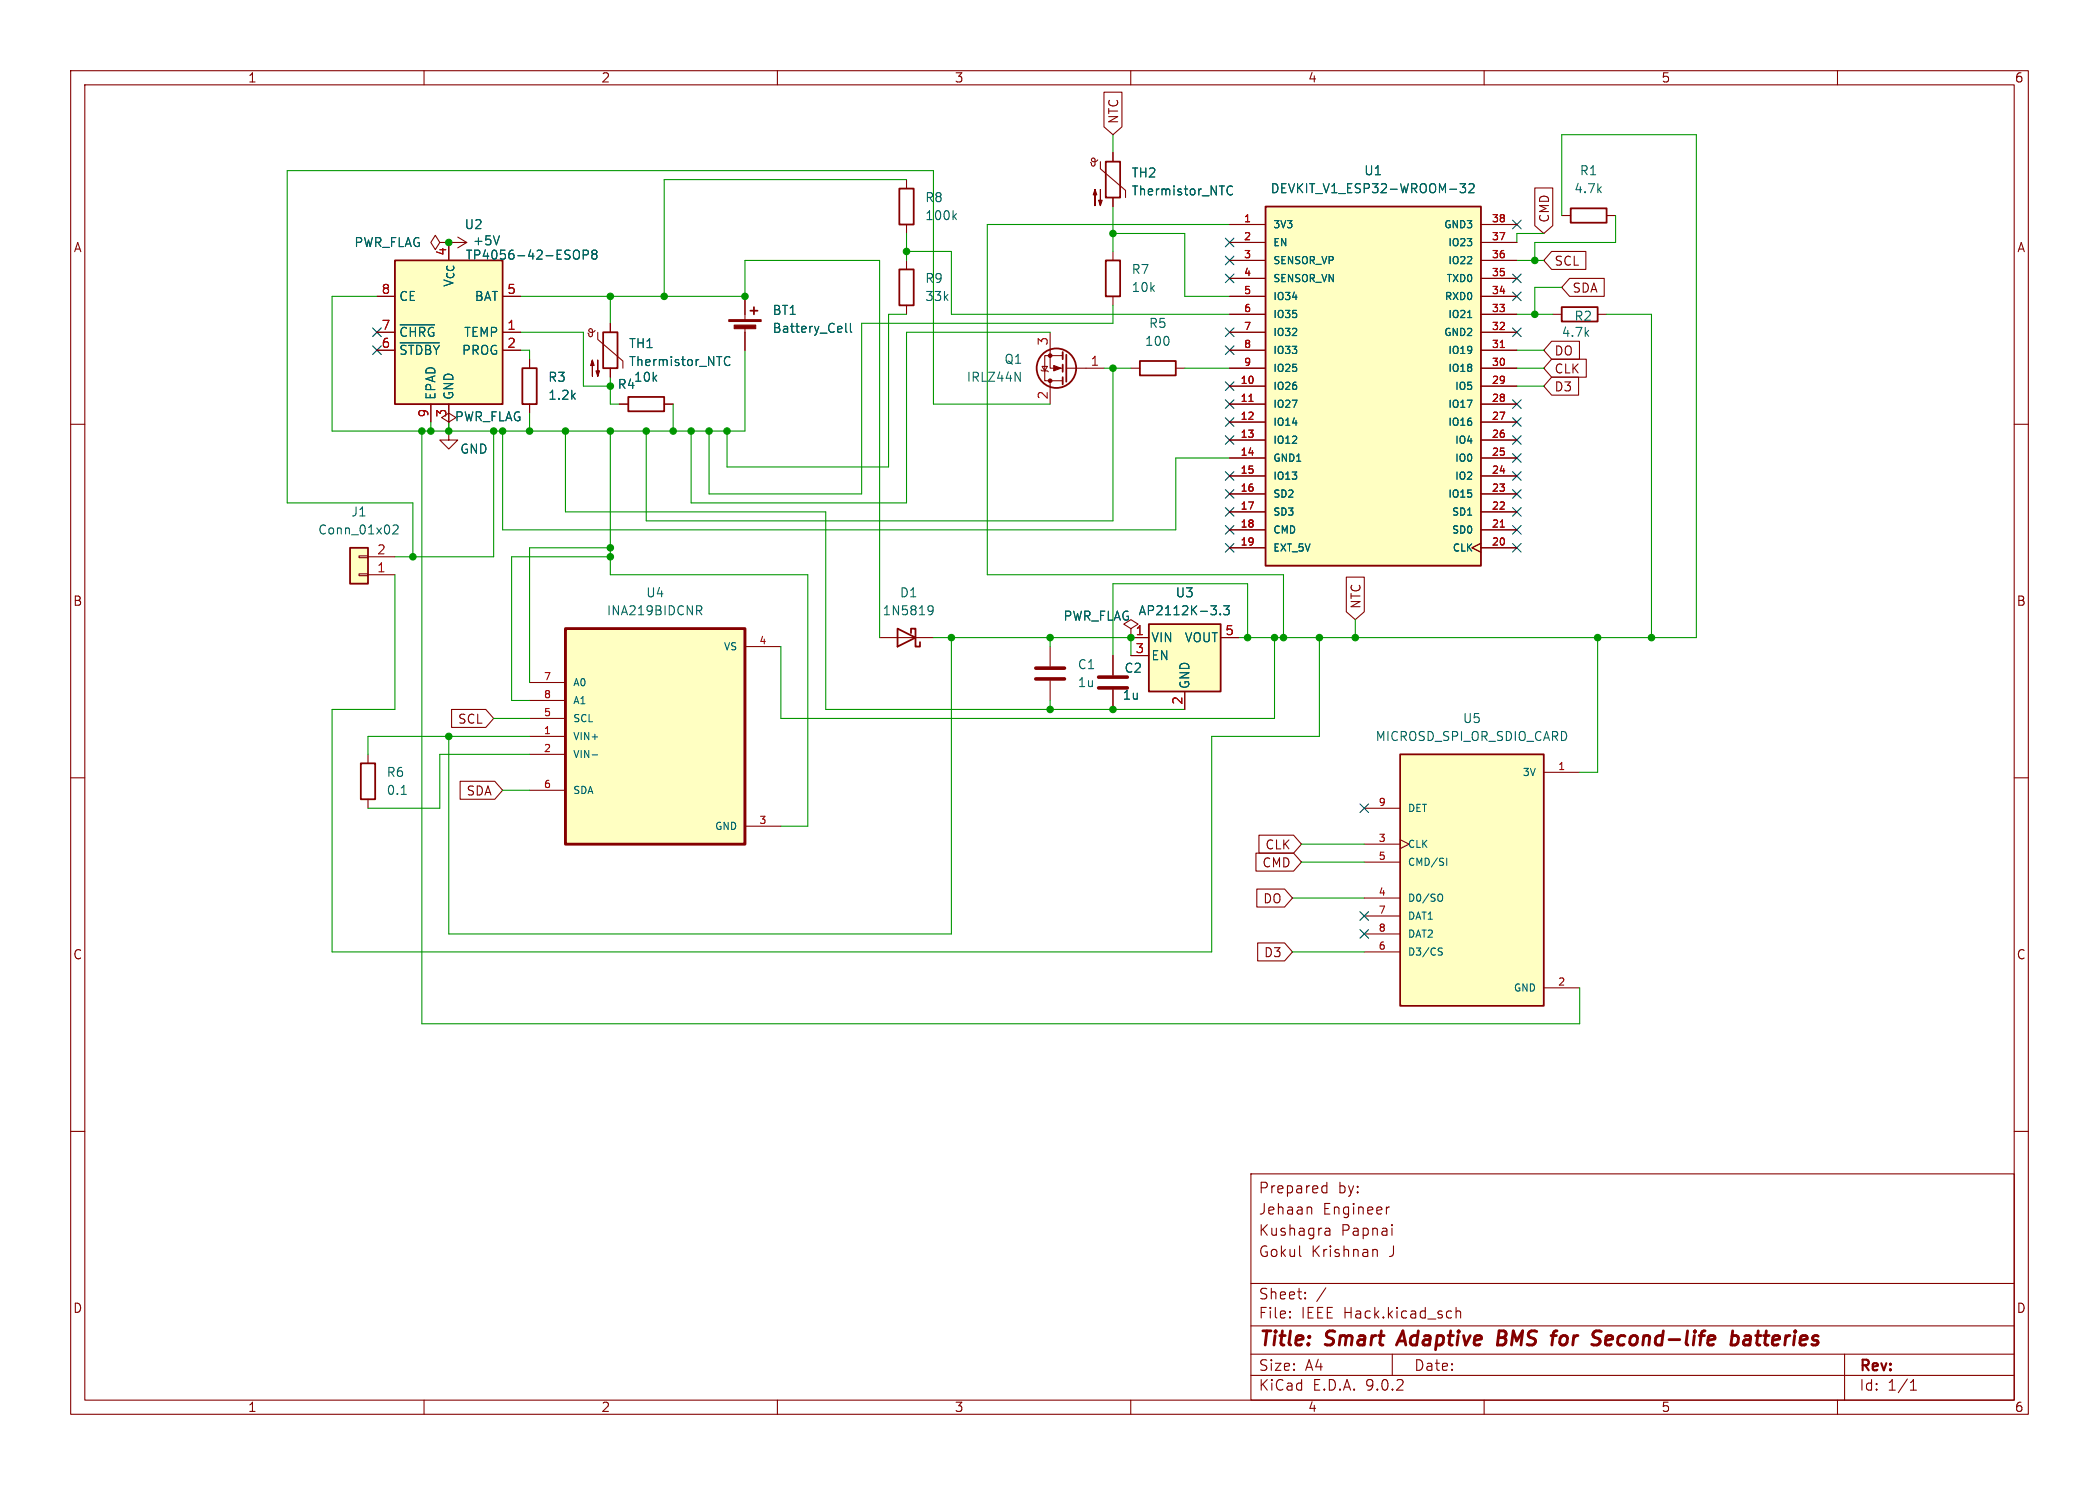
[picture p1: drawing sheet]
<svg xmlns="http://www.w3.org/2000/svg" width="297mm" height="210mm" viewBox="0 0 297 210" stroke-linecap="round" stroke-linejoin="round" font-family="sans-serif">
<g fill="none" stroke="#840000" stroke-width=".15">
<path d="M10 10h277v190h-277zM12 12h273v186h-273zM60 10v2M110 10v2M160 10v2M210 10v2M260 10v2M63.5 34.3h2.5M64.8 33.5l1.2 .8M66 34.3l-1.2 .8M10 60h2M285 60h2"/>
<path d="M10 110h2M285 110h2M10 160h2M177 166h108v32h-108zM184 177.6l.1 .1M185.4 170.7l.2 .2v.8M187.2 168.6l.1 .1 .4-.1M187.2 167.8l.1-.1 .4 .1M187.5 173.8l.2-.1 .4 .1 .1 .9M187.5 174.6l.2 .1 .5-.1M187.7 167.2v1.5M188.2 174.1l-.7 .1"/>
<path d="M194.3 176.8l.2-.1 .3 .1 .1 .9M196.6 170.7l-.4 .1M197 173.2v.1M197 173.7v1M197 173.2l-.1 .1h.1M285 160h2M60 198v2M110 198v2M160 198v2M177 194.5h108M177 191.5h108M177 187.5h108"/>
<path d="M177 181.5h108M182.5 186.3h.1l-.1 .1M182.5 186.3v.1M182.5 185.5v.1M182.5 185.5h.1l-.1 .1M184.7 183.6v.1M184.7 183.6h-.1l.1 .1M184.7 182.8v.1M184.7 182.8h-.1l.1 .1M187.6 182.1l-1.3 2M197 191.5v3M206 184.9v1.5"/>
<path d="M206 185.5a.37 .37 0 0 1 .7 .1v.8M210 198v2M260 198v2M261 191.5v6.5M270.3 196.6h.9M270.3 195.5l.4-.4v1.5"/>
</g>
<g fill="none" stroke="#840000" stroke-width=".4">
<path d="M198.5 188.2l-.9 2M212 189.2h.7M212.7 189.2l.2 .1M212.8 188.2h-.7l-.2 2h.7l.2-.1M212.9 189.1l-.2 .1M220.8 190.1l.2 .1 .5-.1M221.5 188.9a.62 .62 0 0 0-.7 .4M227.9 188.9l-.5 .1-.2 .2-.1 .7 .1 .2 .2 .1 .6-.1M228.2 189.4l-1 .1M245.1 189l.2-.1 .5 .1 .2 .3-.1 .5a.66 .66 0 0 1-1 .3M245.2 188.2l-.3 2M246.9 189l.2-.1 .5 .1 .1 .2-.1 1"/>
<path d="M247.7 189.4h-.7a.4 .4 0 0 0-.3 .4 .4 .4 0 0 0 .2 .4l.7-.1"/>
</g>
<path d="M70.7 33.3l-.5 1.3" fill="none" stroke="#006464" stroke-width=".15"/>
<path d="M55.9 36.8h15.2v20.4h-15.2z" fill="#ffffc2"/>
<path d="M55.9 36.8h15.2v20.4h-15.2zM85.3 47h2.1v5.1h-2.1z" fill="none" stroke="#840000" stroke-width=".25"/>
<g fill="none" stroke="#840000" stroke-width=".15">
<path d="M53.3 41.9h2.6M53.3 47h2.6M53.3 49.5h2.6M61 57.2v2.5M63.5 57.2v2.5M71.1 41.9h2.6M71.1 47h2.6M71.1 49.5h2.6M84.2 46.7a.44 .44 0 0 1-.5 .4 .44 .44 0 0 1-.4-.4l.2-.2 .3 .1v.9l-.2 .1h-.2l-.2-.5M84.6 47v1l3.5 3.1v1M86.4 45.7v1.3M86.4 52.1v1.2"/>
<path d="M63.5 61v1.2h1.3l-1.3 1.3-1.3-1.3h1.3M63.5 61h.1M160 88.9l1-.6-1-.7-1 .7 1 .6v1.3M160 90.2h.1"/>
</g>
<path d="M81.4 35.4a.43 .43 0 0 1 .6 .4v.4a.43 .43 0 0 1-.6 .4M82.5 36h.6l.2-.2-.1-.3-.2-.1h-.5v1.2M84 35.9l-.3-.2 .3-.3h.2l.3 .2-.3 .3M84 35.9l-.3 .3 .1 .3 .2 .1h.3l.2-.2v-.2l-.3-.3M84 35.9h.2M56.6 45.9h4.9M56.6 48.5h5.6M102.5 51.2a.48 .48 0 0 0 .2 .4 .48 .48 0 0 0 .6 0M103.3 50.5h-.1a.49 .49 0 0 0-.5 0 .49 .49 0 0 0-.2 .5" fill="none" stroke="#006464" stroke-width=".15"/>
<g fill="#840000" stroke="#840000" stroke-width=".15">
<path d="M83.8 50.9l.3 .8h-.5l.2-.8v2.3z"/>
<path d="M84.6 50.9v2.3l-.3-.7h.5l-.2 .7z"/>
</g>
<path d="M49.5 77.5h2.6v5.1h-2.6z" fill="#ffffc2"/>
<path d="M127.3 26.7h2v5.1h-2zM156.5 22.9h2v5h-2zM106.2 43.9h1M106.7 43.4v1.1M161.3 51.1h5.1v2h-5.1zM49.5 77.5h2.6v5.1h-2.6zM51.1 108h2v5h-2z" fill="none" stroke="#840000" stroke-width=".25"/>
<g fill="none" stroke="#840000" stroke-width=".15">
<path d="M62.2 34.3l-.6-1-.6 1 .6 1 .6-1h1.3M128.3 25.4v1.3M128.3 31.8v1.2M155.3 22.6a.44 .44 0 0 1-.5 .3 .44 .44 0 0 1-.4-.4l.3-.1 .2 .1v.9l-.1 .1-.3-.1-.2-.4M155.7 22.9v1l3.6 3v1M157.5 21.6v1.3M157.5 27.9v1.3M105.4 41.9v3.3M105.4 46.2v3.3M160 52.1h1.3M166.4 52.1h1.2M50.8 78.6h1.3v.3h-1.3z"/>
<path d="M52.1 78.7h3.8M50.8 81.2h1.3v.2h-1.3zM52.1 81.3h3.8M52.1 106.7v1.3M52.1 113v1.3"/>
</g>
<path d="M135 30.6l.3 .5M135.3 30.2l-.4 .5M173.6 27a.48 .48 0 0 0 .3 .5 .48 .48 0 0 0 .5-.1M174.4 26.4h-.1a.49 .49 0 0 0-.5 0 .49 .49 0 0 0-.2 .4M119.7 45.7v1.1l.2 .2M120.3 45.7v1.1l.2 .2M55.6 74.4l.2-.2h.3l.2 .2v.2v.2l-.8 .7h.8M56.8 112.3h.7" fill="none" stroke="#006464" stroke-width=".15"/>
<g fill="#840000" stroke="#840000" stroke-width=".15">
<path d="M154.9 26.8l.3 .8h-.5l.2-.8v2.3z"/>
<path d="M155.7 26.8v2.3l-.3-.8h.6l-.3 .8z"/>
<path d="M103.1 45.2h4.6v.3h-4.6z"/>
<path d="M103.9 46h3v.5h-3z"/>
</g>
<path d="M198.1 106.7h20.3v35.5h-20.3z" fill="#ffffc2"/>
<g fill="none" stroke="#840000" stroke-width=".25">
<path d="M150.4 49.8v1M150.4 51.6v1M150.4 53.3v1.1M150.9 50.2v3.8M198.1 106.7h20.3v35.5h-20.3z"/>
<circle cx="149.5" cy="52.1" r="2.79"/>
</g>
<g fill="none" stroke="#840000" stroke-width=".15">
<path d="M147.3 52.3l.1 .2h.8l.1 .1M147.4 51.8h.8l-.4 .7zM148.6 47v5.1h1.8M148.6 53.8v3.4M150.4 50.3h-2.6v3.5h2.6M150.9 52.1h5.3M193 114.3h5.1M193 119.4h5.1M198.1 118.7l1.3 .7-1.3 .6M218.4 109.2h5.1M193 121.9h5.1M193 127h5.1"/>
<path d="M193 129.5h5.1M193 132.1h5.1M193 134.6h5.1M218.4 139.7h5.1"/>
</g>
<path d="M143.6 52.6l.8 1.3v-1.3M203.7 126.4a.34 .34 0 0 1 .4 .4v.3a.34 .34 0 0 1-.4 .4M203.7 134.5l.3 .1 .1 .3-.2 .2h-.3M203.7 134.1h.4M204.7 121.4v1" fill="none" stroke="#006464" stroke-width=".15"/>
<g fill="#840000" stroke="#840000" stroke-width=".15">
<path d="M149.1 51.7l1 .4-1 .4z"/>
<circle cx="148.6" cy="53.8" r=".25"/>
<circle cx="148.6" cy="50.3" r=".25"/>
</g>
<path d="M80 88.9h25.4v30.5h-25.4z" fill="#ffffc2"/>
<path d="M80 88.9h25.4v30.5h-25.4z" fill="none" stroke="#840000" stroke-width=".41"/>
<path d="M87.6 57.2h1.3M94 57.2h1.2M74.9 96.5h5.1M74.9 99.1h5.1M105.4 91.4h5.1M148.6 91.4v2.8M148.6 96.3v2.8M74.9 101.6h5.1M74.9 104.1h5.1M74.9 106.7h5.1M74.9 111.8h5.1M105.4 116.8h5.1" fill="none" stroke="#840000" stroke-width=".15"/>
<path d="M98.6 85.7h.5l.2 .2-.1 .4h-.6M98.9 86.3l.4 .6M83.8 106.8h.8" fill="none" stroke="#006464" stroke-width=".15"/>
<path d="M88.9 56.1h5.1v2.1h-5.1z" fill="none" stroke="#840000" stroke-width=".25"/>
<path d="M146.6 94.5h4M146.6 96h4" fill="none" stroke="#840000" stroke-width=".51"/>
<path d="M162.6 88.3h10.1v9.5h-10.1z" fill="#ffffc2"/>
<path d="M127.3 38.1h2v5.1h-2zM222.2 29.5h5.1v2h-5.1zM73.9 52.1h2v5.1h-2zM221 43.4h5.1v2.1h-5.1zM127 88.9l2.5 1.3-2.5 1.2zM128.9 89.5v-.6h.6v2.5h.7v-.6M162.6 88.3h10.1v9.5h-10.1z" fill="none" stroke="#840000" stroke-width=".25"/>
<g fill="none" stroke="#840000" stroke-width=".15">
<path d="M128.3 36.8v1.3M221 30.5h1.2M227.3 30.5h1.3M74.9 50.8v1.3M74.9 57.2v1.2M128.3 43.2v1.3M219.7 44.5h1.3M226.1 44.5h1.2M124.5 90.2h7.6M157.5 92.7v2.8M157.5 97.5v2.8M160 90.2h2.6"/>
<path d="M160 92.7h2.6M167.6 97.8v2.5M172.7 90.2h2.6"/>
</g>
<path d="M131.4 85.7h.4l.2 .1a.84 .84 0 0 1-.3 1.1h-.3M132 86.2l-.2 .3-.4-.1M171.3 85.7h.8l-.4 .5M172.1 86.3v.5M172.7 86.8v.1M173.1 85.7h.8l-.4 .5 .4 .1v.5l-.2 .1h-.4l-.2-.1" fill="none" stroke="#006464" stroke-width=".15"/>
<path d="M155.4 95.8h4.1M155.4 97.3h4.1" fill="none" stroke="#840000" stroke-width=".51"/>
<path d="M179.1 29.2h30.4v50.8h-30.4z" fill="#ffffc2"/>
<path d="M156.5 36.8h2v5.1h-2zM179.1 29.2h30.4v50.8h-30.4z" fill="none" stroke="#840000" stroke-width=".25"/>
<g fill="none" stroke="#840000" stroke-width=".15">
<path d="M156.2 13h2.6v4.9l-1.3 1.2-1.3-1.2zM157.5 21.6v1.3M157.5 27.9v1.3M157.5 35.6v1.2M174 31.8h5.1M174 34.3h5.1M174 36.8h5.1M174 39.4h5.1M209.5 31.8h5.1M209.5 34.3h5.1M209.5 36.8h5.1M209.5 39.4h5.1"/>
<path d="M217.2 26.6h2.5v5.3l-1.3 1.1-1.2-1.1zM219.6 35.6h4.8v2.5h-4.8l-1.2-1.3zM222.1 39.4h4.9v2.5h-4.9l-1.1-1.3zM53.3 41.9h2.6M53.3 47h2.6M53.3 49.5h2.6M61 57.2v2.5M63.5 57.2v2.5l1-.6-1-.7-1 .7 1 .6v1.3M71.1 41.9h2.6M71.1 47h2.6M71.1 49.5h2.6M74.9 50.8v1.3"/>
<path d="M74.9 57.2v1.2M86.4 45.7v1.3M86.4 52.1v1.2M87.6 57.2h1.3M94 57.2h1.2M105.4 41.9v2.6M105.4 47v2.5M157.5 41.9v1.3M174 41.9h5.1M174 44.5h5.1M174 47h5.1M174 49.5h5.1"/>
<path d="M174 52.1h5.1M174 54.6h5.1M174 57.2h5.1M174 59.7h5.1M209.5 41.9h5.1M209.5 44.5h5.1M209.5 47h5.1M209.5 49.5h5.1M209.5 52.1h5.1M209.5 54.6h5.1M209.5 57.2h5.1M209.5 59.7h5.1"/>
<path d="M219.6 53.3h3.8v2.6h-3.8l-1.2-1.3zM219.6 50.8h4.9v2.5h-4.9l-1.2-1.2zM219.6 48.3h3.9v2.5h-3.9l-1.2-1.3zM63.5 61h.1M174 62.2h5.1M174 64.8h5.1M174 67.3h5.1M174 69.9h5.1M174 72.4h5.1M174 74.9h5.1M174 77.5h5.1M209.5 76.8l-1.2 .7 1.2 .6"/>
<path d="M209.5 62.2h5.1M209.5 64.8h5.1M209.5 67.3h5.1M209.5 69.9h5.1M209.5 72.4h5.1M209.5 74.9h5.1M209.5 77.5h5.1M157.5 92.7v2.8M157.5 97.5v2.8M160 90.2h.1M160 90.2h2.6M160 92.7h2.6"/>
<path d="M167.6 97.8v2.5M172.7 90.2h2.6M190.5 81.6h2.5v4.9l-1.2 1.1-1.3-1.1zM63.9 100.3h4.8l1.1 1.3-1.1 1.3h-4.8zM65.1 110.5h4.9l1.1 1.3-1.1 1.2h-4.9zM178.1 118.1h4.9l1.1 1.3-1.1 1.3h-4.9zM177.7 120.6h5.3l1.1 1.3-1.1 1.3h-5.3zM177.8 125.7h4l1.1 1.3-1.1 1.3h-4zM178 133.3h3.8l1.1 1.3-1.1 1.3h-3.8z"/>
</g>
<path d="M176.7 56.8h.6M212.3 49.1h.6M212.3 74.5h.6" fill="none" stroke="#a90000" stroke-width=".15"/>
<g fill="none" stroke="#006464" stroke-width=".15">
<path d="M70.7 33.3l-.5 1.3M81.4 35.4a.43 .43 0 0 1 .6 .4v.4a.43 .43 0 0 1-.6 .4M82.5 36h.6l.2-.2-.1-.3-.2-.1h-.5v1.2M84 35.9l-.3-.2 .3-.3h.2l.3 .2-.3 .3M84 35.9l-.3 .3 .1 .3 .2 .1h.3l.2-.2v-.2l-.3-.3M84 35.9h.2M173.6 27a.48 .48 0 0 0 .3 .5 .48 .48 0 0 0 .5-.1M174.4 26.4h-.1a.49 .49 0 0 0-.5 0 .49 .49 0 0 0-.2 .4M206.6 26h.8l-.5 .5 .4 .1v.5l-.2 .1h-.3l-.2-.1M207.9 26.1l.1-.1h.3l.2 .1 .1 .2-.1 .2-.7 .7h.8M56.6 45.9h4.9M56.6 48.5h5.6"/>
<path d="M102.5 51.2a.48 .48 0 0 0 .2 .4 .48 .48 0 0 0 .6 0M103.3 50.5h-.1a.49 .49 0 0 0-.5 0 .49 .49 0 0 0-.2 .5M119.7 45.7v1.1l.2 .2M120.3 45.7v1.1l.2 .2M207.7 44.9h.5M171.3 85.7h.8l-.4 .5M172.1 86.3v.5M172.7 86.8v.1M173.1 85.7h.8l-.4 .5 .4 .1v.5l-.2 .1h-.4l-.2-.1"/>
</g>
<g fill="none" stroke="#009600" stroke-width=".15">
<path d="M157.5 19.1v2.5M128.3 35.6h6.3v8.9h39.4M128.3 25.4h-34.3v16.5M128.3 33v3.8M157.5 33h10.1v8.9h6.4M157.5 29.2v6.4M174 31.8h-34.3v49.5h41.9v8.9M214.6 36.8h3.8M218.4 33h-3.8v1.3M221 30.5v-11.4h19v71.1h-64.7M228.6 30.5v3.8h-11.4v2.5M53.3 41.9h-6.3v19.1h58.4v-11.5"/>
<path d="M61 59.7v1.3M63.5 59.7v1.3M73.7 47h8.8v7.6h3.9M73.7 49.5h1.2v1.3M73.7 41.9h31.7v-5.1h19.1v53.4M74.9 58.4v2.6M86.4 41.9v3.8M86.4 53.3v3.9h1.2M95.2 57.2v3.8M128.3 44.5h-2.6v21.5h-22.8v-5M148.6 47h-20.3v24.1h-30.5v-10.1M148.6 57.2h-16.5v-33.1h-91.5v47h17.8v7.6"/>
<path d="M156.2 52.1h3.8M157.5 43.2v2.5h-35.6v24.2h-21.6v-8.9M157.5 52.1v21.6h-66.1v-12.7M167.6 52.1h6.4M214.6 52.1h3.8M214.6 54.6h3.8M214.6 49.5h3.8M214.6 44.5h5.1M221 40.6h-3.8v3.9M227.3 44.5h6.4v45.7M59.7 61v83.8h163.8v-5.1M69.8 61v17.7h-13.9"/>
<path d="M71.1 61v13.9h95.3v-10.1h7.6M80 61v11.4h36.8v27.9h50.8M86.4 77.5h-11.5v19M86.4 78.7h-14v20.4h2.5M86.4 61v20.3h27.9v35.5h-3.8M55.9 81.3v19h-8.9v34.3h124.4v-30.5h15.3v-13.9M132.1 90.2h27.9v2.5M134.6 90.2v41.9h-71.1v-28M148.6 90.2v1.2M148.6 99.1v1.2M176.5 90.2v-7.6h-19v10.1M180.3 90.2v11.4h-69.8v-10.2"/>
<path d="M191.8 87.6v2.6M226.1 90.2v19h-2.6M69.8 101.6h5.1M71.1 111.8h3.8M74.9 104.1h-22.8v2.6M74.9 106.7h-12.7v7.6h-10.1M184.1 119.4h8.9M182.9 134.6h10.1M182.9 127h10.1M184.1 121.9h8.9"/>
</g>
<g fill="none" stroke="#000084" stroke-width=".15">
<path d="M173.4 33.7l1.2 1.2M173.4 38.8l1.2 1.2M173.4 36.2l1.2 1.2M174.6 33.7l-1.2 1.2M174.6 38.8l-1.2 1.2M174.6 36.2l-1.2 1.2M214 31.1l1.2 1.3M214 38.8l1.2 1.2M215.2 31.1l-1.2 1.3M215.2 38.8l-1.2 1.2M52.7 48.9l1.2 1.2M52.7 46.4l1.2 1.2"/>
<path d="M53.9 48.9l-1.2 1.2M53.9 46.4l-1.2 1.2M173.4 48.9l1.2 1.2M173.4 46.4l1.2 1.2M173.4 56.5l1.2 1.3M173.4 54l1.2 1.2M173.4 59.1l1.2 1.2M174.6 48.9l-1.2 1.2M174.6 46.4l-1.2 1.2M174.6 56.5l-1.2 1.3M174.6 54l-1.2 1.2M174.6 59.1l-1.2 1.2"/>
<path d="M214 46.4l1.2 1.2M214 56.5l1.2 1.3M214 59.1l1.2 1.2M214 41.3l1.2 1.2M215.2 46.4l-1.2 1.2M215.2 56.5l-1.2 1.3M215.2 59.1l-1.2 1.2M215.2 41.3l-1.2 1.2M173.4 76.9l1.2 1.2M173.4 61.6l1.2 1.2M173.4 71.8l1.2 1.2M173.4 74.3l1.2 1.2"/>
<path d="M173.4 66.7l1.2 1.2M173.4 69.2l1.2 1.3M174.6 76.9l-1.2 1.2M174.6 61.6l-1.2 1.2M174.6 71.8l-1.2 1.2M174.6 74.3l-1.2 1.2M174.6 66.7l-1.2 1.2M174.6 69.2l-1.2 1.3M214 64.2l1.2 1.2M214 61.6l1.2 1.2M214 74.3l1.2 1.2M214 71.8l1.2 1.2"/>
<path d="M214 69.2l1.2 1.3M214 66.7l1.2 1.2M214 76.9l1.2 1.2M215.2 64.2l-1.2 1.2M215.2 61.6l-1.2 1.2M215.2 74.3l-1.2 1.2M215.2 71.8l-1.2 1.2M215.2 69.2l-1.2 1.3M215.2 66.7l-1.2 1.2M215.2 76.9l-1.2 1.2M192.4 113.7l1.2 1.2M193.6 113.7l-1.2 1.2"/>
<path d="M192.4 128.9l1.2 1.2M192.4 131.5l1.2 1.2M193.6 128.9l-1.2 1.2M193.6 131.5l-1.2 1.2"/>
</g>
<g fill="#009600" stroke="#009600" stroke-width=".15">
<circle cx="148.6" cy="100.3" r=".46"/>
<circle cx="148.6" cy="90.2" r=".46"/>
<circle cx="181.6" cy="90.2" r=".46"/>
<circle cx="180.3" cy="90.2" r=".46"/>
<circle cx="157.5" cy="100.3" r=".46"/>
<circle cx="217.2" cy="36.8" r=".46"/>
<circle cx="217.2" cy="44.5" r=".46"/>
<circle cx="63.5" cy="104.1" r=".46"/>
<circle cx="191.8" cy="90.2" r=".46"/>
<circle cx="233.7" cy="90.2" r=".46"/>
<circle cx="226.1" cy="90.2" r=".46"/>
<circle cx="186.7" cy="90.2" r=".46"/>
<circle cx="157.5" cy="52.1" r=".46"/>
<circle cx="176.5" cy="90.2" r=".46"/>
<circle cx="160" cy="90.2" r=".46"/>
<circle cx="86.4" cy="61" r=".46"/>
<circle cx="80" cy="61" r=".46"/>
<circle cx="86.4" cy="41.9" r=".46"/>
<circle cx="86.4" cy="54.6" r=".46"/>
<circle cx="74.9" cy="61" r=".46"/>
<circle cx="91.4" cy="61" r=".46"/>
<circle cx="86.4" cy="78.7" r=".46"/>
<circle cx="86.4" cy="77.5" r=".46"/>
<circle cx="58.4" cy="78.7" r=".46"/>
<circle cx="71.1" cy="61" r=".46"/>
<circle cx="69.8" cy="61" r=".46"/>
<circle cx="94" cy="41.9" r=".46"/>
<circle cx="105.4" cy="41.9" r=".46"/>
<circle cx="95.2" cy="61" r=".46"/>
<circle cx="100.3" cy="61" r=".46"/>
<circle cx="97.8" cy="61" r=".46"/>
<circle cx="102.9" cy="61" r=".46"/>
<circle cx="134.6" cy="90.2" r=".46"/>
<circle cx="157.5" cy="33" r=".46"/>
<circle cx="128.3" cy="35.6" r=".46"/>
<circle cx="63.5" cy="34.3" r=".46"/>
<circle cx="63.5" cy="61" r=".46"/>
<circle cx="59.7" cy="61" r=".46"/>
<circle cx="61" cy="61" r=".46"/>
</g>
<g font-size="2.8" fill="#840000">
<text x="178" y="190.9">Title:</text>
<text x="187.7" y="190.9">Smart</text>
<text x="198.7" y="190.9">Adaptive</text>
<text x="213.5" y="190.9">BMS</text>
<text x="222.1" y="190.9">for</text>
<text x="228.6" y="190.9">Second-life</text>
<text x="249" y="190.9">batteries</text>
</g>
<g font-size="2.1" fill="#840000">
<text x="178" y="172">Jehaan</text>
<text x="178" y="169">Prepared</text>
<text x="187.2" y="172">Engineer</text>
<text x="189.3" y="169">by:</text>
<text x="178" y="178">Gokul</text>
<text x="178" y="175">Kushagra</text>
<text x="185.5" y="178">Krishnan</text>
<text x="189.7" y="175">Papnai</text>
<text x="196.6" y="178">J</text>
<text x="178" y="184">Sheet:</text>
<text x="178" y="186.7">File:</text>
<text x="184.1" y="186.7">IEEE Hack.kicad_sch</text>
<text x="178" y="196.9">KiCad</text>
<text x="178" y="194.1">Size:</text>
<text x="184.7" y="194.1">A4</text>
<text x="185.7" y="196.9">E.D.A.</text>
<text x="193.3" y="196.9">9.0.2</text>
<text x="200" y="194.1">Date:</text>
<text x="263" y="194.3">Rev:</text>
<text x="263" y="196.9">Id:</text>
<text x="267.1" y="196.9">1/1</text>
</g>
<g font-size="1.8" fill="#840000">
<text x="35" y="11.9">1</text>
<text x="85" y="11.9">2</text>
<text x="135" y="11.9">3</text>
<text x="185" y="11.9">4</text>
<text x="235" y="11.9">5</text>
<text x="285" y="11.9">6</text>
<text x="158.4" y="17.6" transform="rotate(-90 158.4 17.6)">NTC</text>
<text x="10.3" y="35.9">A</text>
<text x="219.4" y="31.6" transform="rotate(-90 219.4 31.6)">CMD</text>
<text x="285.3" y="35.9">A</text>
<text x="64.4" y="40.7" transform="rotate(-90 64.4 40.7)">V_{CC}</text>
<text x="219.9" y="37.8">SCL</text>
<text x="222.4" y="41.6">SDA</text>
<text x="219.9" y="53">CLK</text>
<text x="219.9" y="50.5">DO</text>
<text x="219.9" y="55.6">D3</text>
<text x="10.3" y="85.9">B</text>
<text x="192.7" y="86.2" transform="rotate(-90 192.7 86.2)">NTC</text>
<text x="285.3" y="85.9">B</text>
<text x="64.7" y="102.6">SCL</text>
<text x="65.9" y="112.7">SDA</text>
<text x="178.5" y="122.9">CMD</text>
<text x="178.9" y="120.3">CLK</text>
<text x="178.6" y="128">DO</text>
<text x="10.3" y="135.9">C</text>
<text x="178.8" y="135.6">D3</text>
<text x="285.3" y="135.9">C</text>
<text x="10.3" y="185.9">D</text>
<text x="285.3" y="185.9">D</text>
<text x="35" y="199.9">1</text>
<text x="85" y="199.9">2</text>
<text x="135" y="199.9">3</text>
<text x="185" y="199.9">4</text>
<text x="235" y="199.9">5</text>
<text x="285" y="199.9">6</text>
</g>
<g font-size="1.8" fill="#006464">
<text x="130.8" y="28.8">R8</text>
<text x="160" y="25.3">TH2</text>
<text x="160" y="27.9">Thermistor_NTC</text>
<text x="179.7" y="27.5">DEVKIT_V1_ESP32-WROOM-32</text>
<text x="192.9" y="25">U1</text>
<text x="222.7" y="27.5">4.7k</text>
<text x="223.4" y="25">R1</text>
<text x="50" y="35.2">PWR_FLAG</text>
<text x="65.7" y="32.6">U2</text>
<text x="66.8" y="34.9">+5V</text>
<text x="130.8" y="31.3">100k</text>
<text x="65.8" y="36.9">TP4056-42-ESOP8</text>
<text x="130.8" y="40.2">R9</text>
<text x="160" y="39">R7</text>
<text x="160" y="41.5">10k</text>
<text x="56.4" y="42.8">CE</text>
<text x="56.4" y="47.9">~{CHRG}</text>
<text x="65.6" y="47.9">TEMP</text>
<text x="67.1" y="42.8">BAT</text>
<text x="109.2" y="44.7">BT1</text>
<text x="109.2" y="47.3">Battery_Cell</text>
<text x="130.8" y="42.8">33k</text>
<text x="162.5" y="46.6">R5</text>
<text x="220.9" y="47.9">4.7k</text>
<text x="222.7" y="45.6">R2</text>
<text x="56.4" y="50.4">~{STDBY} PROG</text>
<text x="88.9" y="49.4">TH1</text>
<text x="88.9" y="52">Thermistor_NTC</text>
<text x="142" y="51.7">Q1</text>
<text x="161.9" y="49.1">100</text>
<text x="61.8" y="56.6" transform="rotate(-90 61.8 56.6)">EPAD</text>
<text x="64.3" y="59.8">PWR_FLAG</text>
<text x="64.4" y="56.6" transform="rotate(-90 64.4 56.6)">GND</text>
<text x="77.5" y="54.2">R3</text>
<text x="77.5" y="56.7">1.2k</text>
<text x="87.3" y="55.2">R4</text>
<text x="89.6" y="54.2">10k</text>
<text x="136.7" y="54.2">IRLZ44N</text>
<text x="65" y="64.4">GND</text>
<text x="44.9" y="75.8">Conn_01x02</text>
<text x="49.6" y="73.3">J1</text>
<text x="85.8" y="87.2">INA219BIDCNR</text>
<text x="91.3" y="84.7">U4</text>
<text x="124.8" y="87.2">1N5819</text>
<text x="127.2" y="84.7">D1</text>
<text x="150.4" y="88">PWR_FLAG</text>
<text x="161" y="87.2">AP2112K-3.3</text>
<text x="166.3" y="84.7">U3</text>
<text x="152.4" y="94.8">C1</text>
<text x="159" y="95.4">C2</text>
<text x="162.8" y="91">VIN</text>
<text x="162.8" y="93.6">EN</text>
<text x="167.5" y="91">VOUT</text>
<text x="152.4" y="97.4">1u</text>
<text x="158.8" y="99.2">1u</text>
<text x="168.5" y="97.5" transform="rotate(-90 168.5 97.5)">GND</text>
<text x="194.5" y="105">MICROSD_SPI_OR_SDIO_CARD</text>
<text x="206.9" y="102.5">U5</text>
<text x="54.6" y="110.1">R6</text>
<text x="54.6" y="112.6">0.1</text>
</g>
<g font-size="1.8" fill="#a90000">
<text x="53.9" y="41.7">8</text>
<text x="63.2" y="36.3" transform="rotate(-90 63.2 36.3)">4</text>
<text x="71.7" y="41.7">5</text>
<text x="53.9" y="46.7">7</text>
<text x="71.7" y="46.7">1</text>
<text x="53.9" y="49.3">6</text>
<text x="71.7" y="49.3">2</text>
<text x="148.3" y="49" transform="rotate(-90 148.3 49)">3</text>
<text x="154.2" y="51.8">1</text>
<text x="60.7" y="59.1" transform="rotate(-90 60.7 59.1)">9</text>
<text x="63.2" y="59.1" transform="rotate(-90 63.2 59.1)">3</text>
<text x="148.3" y="56.6" transform="rotate(-90 148.3 56.6)">2</text>
<text x="53.3" y="81">1</text>
<text x="53.3" y="78.5">2</text>
<text x="160.6" y="89.9">1</text>
<text x="173.3" y="89.9">5</text>
<text x="160.6" y="92.5">3</text>
<text x="167.4" y="99.8" transform="rotate(-90 167.4 99.8)">2</text>
</g>
<g font-size="1.4" fill="#a90000">
<text x="175.9" y="31.5">1</text>
<text x="175.9" y="34">2</text>
<text x="211" y="31.5">38</text>
<text x="211" y="34">37</text>
<text x="175.9" y="36.6">3</text>
<text x="175.9" y="39.1">4</text>
<text x="175.9" y="41.7">5</text>
<text x="211" y="36.6">36</text>
<text x="211" y="39.1">35</text>
<text x="211" y="41.7">34</text>
<text x="175.9" y="44.2">6</text>
<text x="175.9" y="46.7">7</text>
<text x="211" y="44.2">33</text>
<text x="211" y="46.7">32</text>
<text x="175.9" y="49.3">8</text>
<text x="175.9" y="51.8">9</text>
<text x="211" y="49.3">31</text>
<text x="211" y="51.8">30</text>
<text x="175.4" y="54.4">10</text>
<text x="175.4" y="56.9">11</text>
<text x="175.4" y="59.4">12</text>
<text x="211" y="54.4">29</text>
<text x="211" y="56.9">28</text>
<text x="211" y="59.4">27</text>
<text x="175.4" y="62">13</text>
<text x="175.4" y="64.5">14</text>
<text x="211" y="62">26</text>
<text x="211" y="64.5">25</text>
<text x="175.4" y="67.1">15</text>
<text x="175.4" y="69.6">16</text>
<text x="211" y="67.1">24</text>
<text x="211" y="69.6">23</text>
<text x="175.4" y="72.1">17</text>
<text x="175.4" y="74.7">18</text>
<text x="175.4" y="77.2">19</text>
<text x="211" y="72.1">22</text>
<text x="211" y="74.7">21</text>
<text x="211" y="77.2">20</text>
<text x="107.3" y="91.2">4</text>
<text x="76.9" y="96.3">7</text>
<text x="76.9" y="98.8">8</text>
<text x="76.9" y="101.3">5</text>
<text x="76.9" y="103.9">1</text>
<text x="76.9" y="106.4">2</text>
<text x="76.9" y="111.5">6</text>
<text x="220.4" y="109">1</text>
<text x="107.3" y="116.6">3</text>
<text x="195" y="114">9</text>
<text x="195" y="119.1">3</text>
<text x="195" y="121.7">5</text>
<text x="195" y="126.7">4</text>
<text x="195" y="129.3">7</text>
<text x="195" y="131.8">8</text>
<text x="195" y="134.4">6</text>
<text x="220.4" y="139.4">2</text>
</g>
<g font-size="1.4" fill="#006464">
<text x="180.1" y="32.5">3V3</text>
<text x="180.1" y="35">EN</text>
<text x="204.2" y="32.5">GND3</text>
<text x="204.8" y="35">IO23</text>
<text x="180.1" y="37.6">SENSOR_VP</text>
<text x="180.1" y="40.1">SENSOR_VN</text>
<text x="204.6" y="40.1">TXD0</text>
<text x="204.8" y="37.6">IO22</text>
<text x="180.1" y="42.6">IO34</text>
<text x="180.1" y="45.2">IO35</text>
<text x="180.1" y="47.7">IO32</text>
<text x="204.2" y="47.7">GND2</text>
<text x="204.3" y="42.6">RXD0</text>
<text x="204.8" y="45.2">IO21</text>
<text x="180.1" y="50.3">IO33</text>
<text x="180.1" y="52.8">IO25</text>
<text x="204.8" y="50.3">IO19</text>
<text x="204.8" y="52.8">IO18</text>
<text x="180.1" y="55.3">IO26</text>
<text x="180.1" y="57.9">IO27</text>
<text x="204.8" y="57.9">IO17</text>
<text x="205.8" y="55.3">IO5</text>
<text x="180.1" y="60.4">IO14</text>
<text x="180.1" y="63">IO12</text>
<text x="180.1" y="65.5">GND1</text>
<text x="204.8" y="60.4">IO16</text>
<text x="205.8" y="63">IO4</text>
<text x="205.8" y="65.5">IO0</text>
<text x="180.1" y="68">IO13</text>
<text x="180.1" y="70.6">SD2</text>
<text x="204.8" y="70.6">IO15</text>
<text x="205.8" y="68">IO2</text>
<text x="180.1" y="73.1">SD3</text>
<text x="180.1" y="75.7">CMD</text>
<text x="205.3" y="73.1">SD1</text>
<text x="205.3" y="75.7">SD0</text>
<text x="180.1" y="78.2">EXT_5V</text>
<text x="205.4" y="78.2">CLK</text>
<text x="102.3" y="92.2">VS</text>
<text x="81" y="97.3">A0</text>
<text x="81" y="99.8">A1</text>
<text x="81" y="102.3">SCL</text>
<text x="81" y="104.9">VIN+</text>
<text x="81" y="107.4">VIN-</text>
<text x="81" y="112.5">SDA</text>
<text x="215.3" y="110">3V</text>
<text x="101" y="117.6">GND</text>
<text x="199.1" y="115">DET</text>
<text x="199.1" y="120.1">CLK</text>
<text x="199.1" y="122.7">CMD/SI</text>
<text x="199.1" y="127.7">D0/SO</text>
<text x="199.1" y="130.3">DAT1</text>
<text x="199.1" y="132.8">DAT2</text>
<text x="199.1" y="135.4">D3/CS</text>
<text x="214.1" y="140.4">GND</text>
</g>
</svg>
